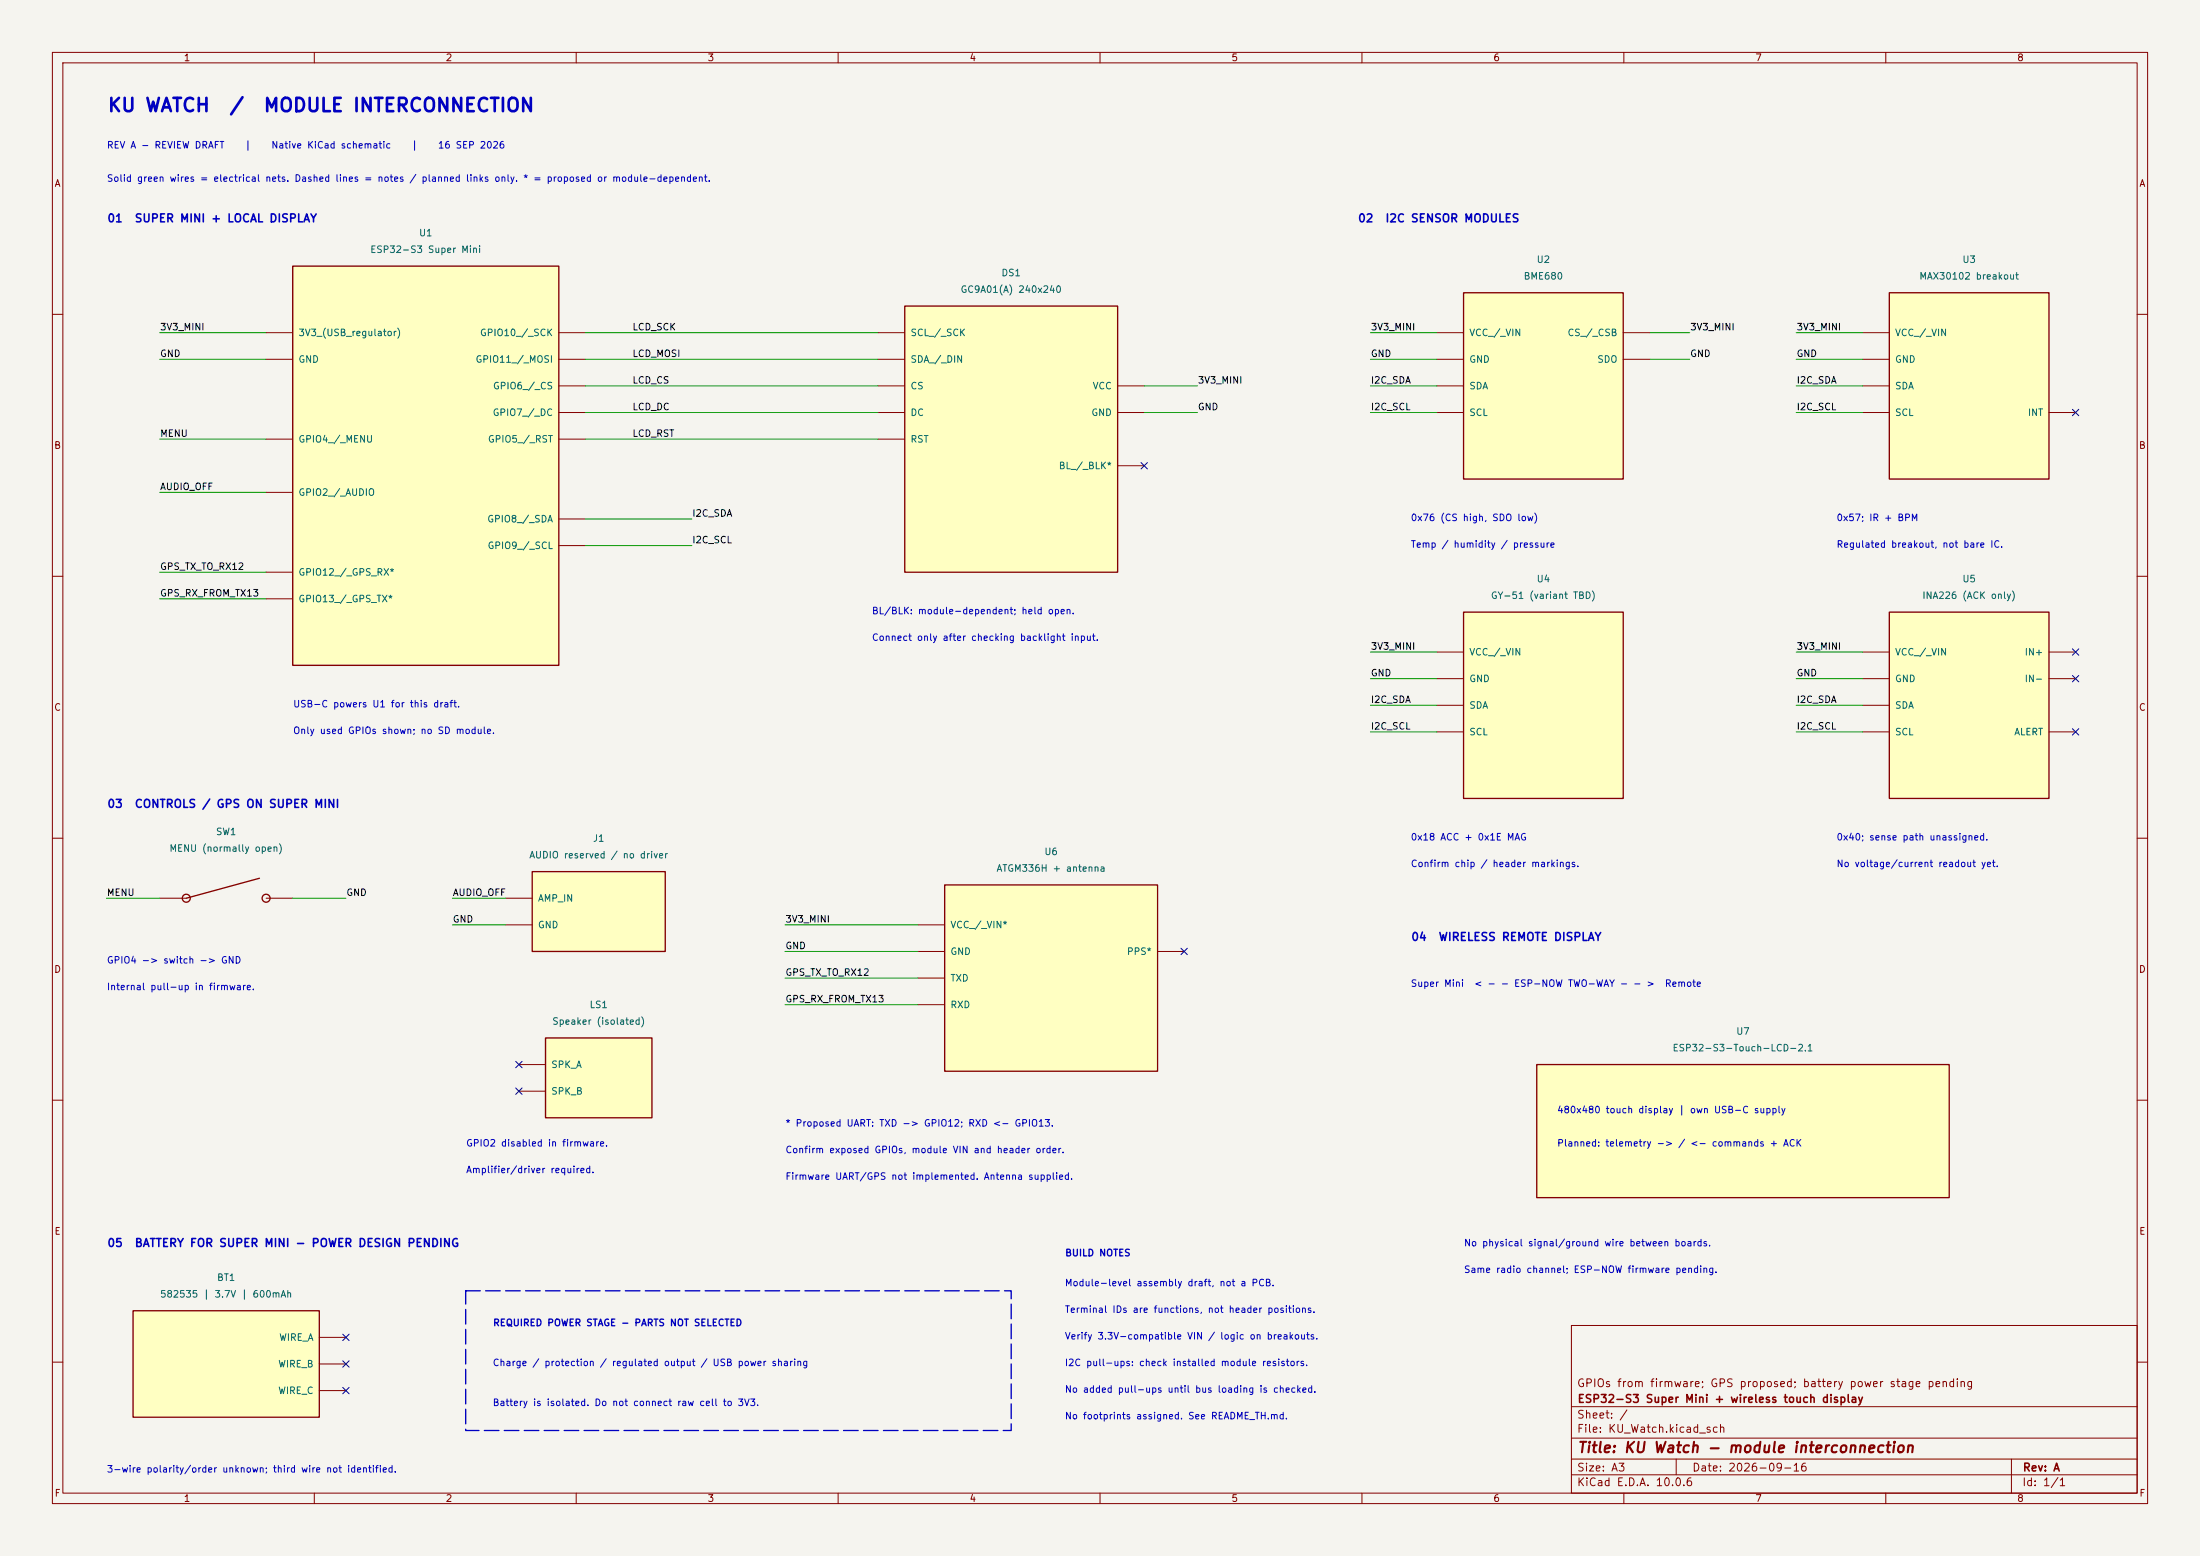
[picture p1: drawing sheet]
<svg xmlns="http://www.w3.org/2000/svg" width="420mm" height="297mm" viewBox="0 0 420 297" stroke-linecap="round" stroke-linejoin="round" font-family="sans-serif">
<path d="M0 0h420v297h-420z" fill="#f5f4ef" stroke="#f5f4ef" stroke-width=".19"/>
<g fill="none" stroke="#840000" stroke-width=".19">
<path d="M10 10h400v277h-400zM12 12h396v273h-396zM60 10v2M110 10v2M160 10v2M210 10v2M260 10v2M310 10v2M360 10v2M10 60h2M408 60h2M10 110h2"/>
<path d="M408 110h2M10 160h2M408 160h2M10 210h2M408 210h2M300 253h108v32h-108zM10 260h2M300 278.5h108M300 274.5h108M300 268.5h108M320 278.5v3M384 278.5v6.5"/>
<path d="M408 260h2M60 285v2M110 285v2M160 285v2M210 285v2M260 285v2M300 281.5h108M310 285v2M360 285v2"/>
</g>
<path d="M293.4 203.2h78.7v25.4h-78.7z" fill="#ffffc2"/>
<path d="M293.4 203.2h78.7v25.4h-78.7z" fill="none" stroke="#840000" stroke-width=".25"/>
<path d="M101.6 166.4h25.4v15.2h-25.4z" fill="#ffffc2"/>
<path d="M101.6 166.4h25.4v15.2h-25.4z" fill="none" stroke="#840000" stroke-width=".25"/>
<path d="M96.5 176.5h5.1M96.5 171.5h5.1" fill="none" stroke="#840000" stroke-width=".19"/>
<path d="M360.7 55.9h30.5v35.5h-30.5z" fill="#ffffc2"/>
<g fill="none" stroke="#840000" stroke-width=".25">
<path d="M360.7 55.9h30.5v35.5h-30.5zM49.5 167.6l-13.9 3.9"/>
<circle cx="35.6" cy="171.4" r=".76"/>
<circle cx="50.8" cy="171.4" r=".76"/>
</g>
<path d="M355.6 68.6h5.1M355.6 78.7h5.1M355.6 73.7h5.1M355.6 63.5h5.1M391.2 78.7h5M30.5 171.5h5.1M50.8 171.5h5.1" fill="none" stroke="#840000" stroke-width=".19"/>
<path d="M180.3 168.9h40.7v35.6h-40.7z" fill="#ffffc2"/>
<path d="M180.3 168.9h40.7v35.6h-40.7z" fill="none" stroke="#840000" stroke-width=".25"/>
<path d="M175.3 176.5h5M175.3 181.6h5M175.3 191.8h5M175.3 186.7h5M221 181.6h5.1" fill="none" stroke="#840000" stroke-width=".19"/>
<path d="M279.4 116.8h30.5v35.6h-30.5z" fill="#ffffc2"/>
<path d="M279.4 116.8h30.5v35.6h-30.5z" fill="none" stroke="#840000" stroke-width=".25"/>
<path d="M274.3 129.5h5.1M274.3 139.7h5.1M274.3 134.6h5.1M274.3 124.5h5.1" fill="none" stroke="#840000" stroke-width=".19"/>
<path d="M360.7 116.8h30.5v35.6h-30.5z" fill="#ffffc2"/>
<path d="M360.7 116.8h30.5v35.6h-30.5z" fill="none" stroke="#840000" stroke-width=".25"/>
<path d="M355.6 139.7h5.1M355.6 129.5h5.1M355.6 124.5h5.1M355.6 134.6h5.1M391.2 139.7h5M391.2 129.5h5M391.2 124.5h5" fill="none" stroke="#840000" stroke-width=".19"/>
<path d="M279.4 55.9h30.5v35.5h-30.5z" fill="#ffffc2"/>
<path d="M279.4 55.9h30.5v35.5h-30.5z" fill="none" stroke="#840000" stroke-width=".25"/>
<path d="M274.3 63.5h5.1M274.3 68.6h5.1M274.3 78.7h5.1M274.3 73.7h5.1M309.9 63.5h5.1M309.9 68.6h5.1" fill="none" stroke="#840000" stroke-width=".19"/>
<path d="M55.9 50.8h50.8v76.2h-50.8z" fill="#ffffc2"/>
<path d="M55.9 50.8h50.8v76.2h-50.8z" fill="none" stroke="#840000" stroke-width=".25"/>
<g fill="none" stroke="#840000" stroke-width=".19">
<path d="M50.8 63.5h5.1M50.8 68.6h5.1M106.7 63.5h5.1M106.7 68.6h5.1M106.7 73.7h5.1M106.7 78.7h5.1M50.8 94h5.1M50.8 83.8h5.1M106.7 83.8h5.1M106.7 99.1h5.1M50.8 109.2h5.1M50.8 114.3h5.1"/>
<path d="M106.7 104.1h5.1"/>
</g>
<path d="M104.1 198.1h20.4v15.3h-20.4z" fill="#ffffc2"/>
<path d="M104.1 198.1h20.4v15.3h-20.4z" fill="none" stroke="#840000" stroke-width=".25"/>
<path d="M99.1 203.2h5M99.1 208.3h5" fill="none" stroke="#840000" stroke-width=".19"/>
<path d="M172.7 58.4h40.7v50.8h-40.7z" fill="#ffffc2"/>
<path d="M172.7 58.4h40.7v50.8h-40.7z" fill="none" stroke="#840000" stroke-width=".25"/>
<path d="M167.6 73.7h5.1M167.6 78.7h5.1M167.6 68.6h5.1M167.6 63.5h5.1M213.4 73.7h5M213.4 78.7h5M167.6 83.8h5.1M213.4 88.9h5" fill="none" stroke="#840000" stroke-width=".19"/>
<path d="M25.4 250.2h35.6v20.3h-35.6z" fill="#ffffc2"/>
<path d="M25.4 250.2h35.6v20.3h-35.6z" fill="none" stroke="#840000" stroke-width=".25"/>
<path d="M61 255.3h5M61 260.3h5M61 265.4h5" fill="none" stroke="#840000" stroke-width=".19"/>
<g fill="none" stroke="#009600" stroke-width=".19">
<path d="M30.5 68.6h20.3M30.5 63.5h20.3M111.8 68.6h55.8M111.8 63.5h55.8M111.8 73.7h55.8M111.8 78.7h55.8M218.4 73.7h10.2M218.4 78.7h10.2M261.6 68.6h12.7M261.6 63.5h12.7M261.6 73.7h12.7M261.6 78.7h12.7"/>
<path d="M315 68.6h7.6M315 63.5h7.6M342.9 68.6h12.7M342.9 63.5h12.7M342.9 73.7h12.7M342.9 78.7h12.7M30.5 94h20.3M30.5 83.8h20.3M111.8 83.8h55.8M111.8 99.1h20.3M30.5 109.2h20.3M30.5 114.3h20.3"/>
<path d="M111.8 104.1h20.3M261.6 134.6h12.7M261.6 129.5h12.7M261.6 139.7h12.7M261.6 124.5h12.7M342.9 134.6h12.7M342.9 129.5h12.7M342.9 139.7h12.7M342.9 124.5h12.7M20.3 171.5h10.2M55.9 171.5h10.1M86.4 171.5h10.1"/>
<path d="M86.4 176.5h10.1M149.9 176.5h25.4M149.9 191.8h25.4M149.9 181.6h25.4M149.9 186.7h25.4"/>
</g>
<g fill="none" stroke="#000084" stroke-width=".19">
<path d="M395.6 78.1l1.2 1.2M396.8 78.1l-1.2 1.2M217.8 88.3l1.2 1.2M219 88.3l-1.2 1.2M395.6 139.1l1.2 1.2M395.6 123.9l1.2 1.2M395.6 128.9l1.2 1.2M396.8 139.1l-1.2 1.2M396.8 123.9l-1.2 1.2M396.8 128.9l-1.2 1.2M225.5 181l1.2 1.2M226.7 181l-1.2 1.2"/>
<path d="M98.5 207.7l1.2 1.2M98.5 202.6l1.2 1.2M99.7 207.7l-1.2 1.2M99.7 202.6l-1.2 1.2M65.4 259.7l1.2 1.3M65.4 254.7l1.2 1.2M66.6 259.7l-1.2 1.3M66.6 254.7l-1.2 1.2M65.4 264.8l1.2 1.2M66.6 264.8l-1.2 1.2"/>
</g>
<path d="M88.9 246.4h104.1v26.6h-104.1v-26.6" fill="none" stroke="#0000c2" stroke-width=".25" stroke-dasharray="2.8 1"/>
<g font-size="2.5" fill="#0000c2">
<text x="20.4" y="22">KU WATCH</text>
<text x="43.6" y="22">/</text>
<text x="50.2" y="22">MODULE INTERCONNECTION</text>
</g>
<text font-size="2" fill="#840000" x="301" y="277.8">Title: KU Watch - module interconnection</text>
<g font-size="1.5" fill="#0000c2">
<text x="20.4" y="42.8">01</text>
<text x="25.6" y="42.8">SUPER MINI + LOCAL DISPLAY</text>
<text x="259.1" y="42.8">02</text>
<text x="264.4" y="42.8">I2C SENSOR MODULES</text>
<text x="20.4" y="154.6">03</text>
<text x="25.6" y="154.6">CONTROLS / GPS ON SUPER MINI</text>
<text x="269.3" y="180">04</text>
<text x="274.5" y="180">WIRELESS REMOTE DISPLAY</text>
<text x="20.4" y="238.4">05</text>
<text x="25.6" y="238.4">BATTERY FOR SUPER MINI - POWER DESIGN PENDING</text>
</g>
<g font-size="1.5" fill="#840000">
<text x="300.9" y="265.1">GPIOs from firmware; GPS proposed; battery power stage pending</text>
<text x="301" y="268.1">ESP32-S3 Super Mini + wireless touch display</text>
<text x="300.9" y="273.8">File: KU_Watch.kicad_sch</text>
<text x="300.9" y="271.1">Sheet: /</text>
<text x="300.9" y="281.2">Size: A3</text>
<text x="322.9" y="281.2">Date: 2026-09-16</text>
<text x="386" y="281.2">Rev: A</text>
<text x="300.9" y="284">KiCad E.D.A. 10.0.6</text>
<text x="385.9" y="284">Id: 1/1</text>
</g>
<g font-size="1.3" fill="#840000">
<text x="35" y="12">1</text>
<text x="85" y="12">2</text>
<text x="135" y="12">3</text>
<text x="185" y="12">4</text>
<text x="235" y="12">5</text>
<text x="285" y="12">6</text>
<text x="335" y="12">7</text>
<text x="385" y="12">8</text>
<text x="10.3" y="36">A</text>
<text x="408.3" y="36">A</text>
<text x="10.2" y="86">B</text>
<text x="408.2" y="86">B</text>
<text x="10.2" y="136">C</text>
<text x="408.2" y="136">C</text>
<text x="10.2" y="186">D</text>
<text x="408.2" y="186">D</text>
<text x="10.3" y="236">E</text>
<text x="408.3" y="236">E</text>
<text x="10.3" y="286">F</text>
<text x="35" y="287">1</text>
<text x="85" y="287">2</text>
<text x="135" y="287">3</text>
<text x="185" y="287">4</text>
<text x="235" y="287">5</text>
<text x="285" y="287">6</text>
<text x="335" y="287">7</text>
<text x="385" y="287">8</text>
<text x="408.3" y="286">F</text>
</g>
<g font-size="1.3" fill="#0000c2">
<text x="20.3" y="28.7">REV A - REVIEW DRAFT</text>
<text x="46.6" y="28.7">|</text>
<text x="51.7" y="28.7">Native KiCad schematic</text>
<text x="78.4" y="28.7">|</text>
<text x="83.5" y="28.7">16 SEP 2026</text>
<text x="20.3" y="35">Solid green wires = electrical nets. Dashed lines = notes / planned links only. * = proposed or module-dependent.</text>
<text x="269.2" y="99.8">0x76 (CS high, SDO low)</text>
<text x="350.5" y="99.8">0x57; IR + BPM</text>
<text x="269.2" y="104.9">Temp / humidity / pressure</text>
<text x="350.5" y="104.9">Regulated breakout, not bare IC.</text>
<text x="166.3" y="117.6">BL/BLK: module-dependent; held open.</text>
<text x="166.3" y="122.6">Connect only after checking backlight input.</text>
<text x="55.9" y="135.3">USB-C powers U1 for this draft.</text>
<text x="55.9" y="140.4">Only used GPIOs shown; no SD module.</text>
<text x="269.2" y="160.7">0x18 ACC + 0x1E MAG</text>
<text x="350.5" y="160.7">0x40; sense path unassigned.</text>
<text x="269.2" y="165.8">Confirm chip / header markings.</text>
<text x="350.5" y="165.8">No voltage/current readout yet.</text>
<text x="20.3" y="184.2">GPIO4 -&gt; switch -&gt; GND</text>
<text x="20.3" y="189.3">Internal pull-up in firmware.</text>
<text x="269.2" y="188.7">Super Mini</text>
<text x="281.3" y="188.7">&lt; - - ESP-NOW TWO-WAY - - &gt;</text>
<text x="317.7" y="188.7">Remote</text>
<text x="149.8" y="215.3">* Proposed UART: TXD -&gt; GPIO12; RXD &lt;- GPIO13.</text>
<text x="297.2" y="212.8">480x480 touch display | own USB-C supply</text>
<text x="88.9" y="219.2">GPIO2 disabled in firmware.</text>
<text x="149.8" y="220.4">Confirm exposed GPIOs, module VIN and header order.</text>
<text x="297.2" y="219.2">Planned: telemetry -&gt; / &lt;- commands + ACK</text>
<text x="88.9" y="224.2">Amplifier/driver required.</text>
<text x="149.8" y="225.5">Firmware UART/GPS not implemented. Antenna supplied.</text>
<text x="279.4" y="238.2">No physical signal/ground wire between boards.</text>
<text x="203.2" y="245.8">Module-level assembly draft, not a PCB.</text>
<text x="203.2" y="240.1">BUILD NOTES</text>
<text x="279.4" y="243.3">Same radio channel; ESP-NOW firmware pending.</text>
<text x="203.2" y="250.9">Terminal IDs are functions, not header positions.</text>
<text x="94" y="253.4">REQUIRED POWER STAGE - PARTS NOT SELECTED</text>
<text x="203.2" y="256">Verify 3.3V-compatible VIN / logic on breakouts.</text>
<text x="94" y="261.1">Charge / protection / regulated output / USB power sharing</text>
<text x="203.2" y="261.1">I2C pull-ups: check installed module resistors.</text>
<text x="94" y="268.7">Battery is isolated. Do not connect raw cell to 3V3.</text>
<text x="203.2" y="266.1">No added pull-ups until bus loading is checked.</text>
<text x="203.2" y="271.2">No footprints assigned. See README_TH.md.</text>
<text x="20.3" y="281.4">3-wire polarity/order unknown; third wire not identified.</text>
</g>
<g font-size="1.3" fill="#006464">
<text x="79.9" y="45.4">U1</text>
<text x="70.6" y="48.6">ESP32-S3 Super Mini</text>
<text x="191.1" y="53">DS1</text>
<text x="290.8" y="53.7">BME680</text>
<text x="293.2" y="50.5">U2</text>
<text x="366.3" y="53.7">MAX30102 breakout</text>
<text x="374.5" y="50.5">U3</text>
<text x="183.3" y="56.2">GC9A01(A) 240x240</text>
<text x="56.9" y="64.5">3V3_(USB_regulator)</text>
<text x="91.5" y="64.5">GPIO10_/_SCK</text>
<text x="173.7" y="64.5">SCL_/_SCK</text>
<text x="280.4" y="64.5">VCC_/_VIN</text>
<text x="299.1" y="64.5">CS_/_CSB</text>
<text x="361.7" y="64.5">VCC_/_VIN</text>
<text x="56.9" y="69.5">GND</text>
<text x="90.7" y="69.5">GPIO11_/_MOSI</text>
<text x="173.7" y="69.5">SDA_/_DIN</text>
<text x="280.4" y="69.5">GND</text>
<text x="304.8" y="69.5">SDO</text>
<text x="361.7" y="69.5">GND</text>
<text x="94" y="74.6">GPIO6_/_CS</text>
<text x="173.7" y="74.6">CS</text>
<text x="208.5" y="74.6">VCC</text>
<text x="280.4" y="74.6">SDA</text>
<text x="361.7" y="74.6">SDA</text>
<text x="93.9" y="79.7">GPIO7_/_DC</text>
<text x="173.7" y="79.7">DC</text>
<text x="208.2" y="79.7">GND</text>
<text x="280.4" y="79.7">SCL</text>
<text x="361.7" y="79.7">SCL</text>
<text x="387" y="79.7">INT</text>
<text x="56.9" y="84.8">GPIO4_/_MENU</text>
<text x="93" y="84.8">GPIO5_/_RST</text>
<text x="173.7" y="84.8">RST</text>
<text x="202" y="89.9">BL_/_BLK*</text>
<text x="56.9" y="94.9">GPIO2_/_AUDIO</text>
<text x="92.9" y="100">GPIO8_/_SDA</text>
<text x="93" y="105.1">GPIO9_/_SCL</text>
<text x="56.9" y="110.2">GPIO12_/_GPS_RX*</text>
<text x="293.2" y="111.5">U4</text>
<text x="374.5" y="111.5">U5</text>
<text x="56.9" y="115.3">GPIO13_/_GPS_TX*</text>
<text x="284.5" y="114.6">GY-51 (variant TBD)</text>
<text x="366.9" y="114.6">INA226 (ACK only)</text>
<text x="280.4" y="125.4">VCC_/_VIN</text>
<text x="361.7" y="125.4">VCC_/_VIN</text>
<text x="386.4" y="125.4">IN+</text>
<text x="280.4" y="130.5">GND</text>
<text x="361.7" y="130.5">GND</text>
<text x="386.4" y="130.5">IN-</text>
<text x="280.4" y="135.6">SDA</text>
<text x="361.7" y="135.6">SDA</text>
<text x="280.4" y="140.7">SCL</text>
<text x="361.7" y="140.7">SCL</text>
<text x="384.4" y="140.7">ALERT</text>
<text x="41.1" y="159.7">SW1</text>
<text x="113.1" y="161">J1</text>
<text x="32.2" y="162.9">MENU (normally open)</text>
<text x="100.9" y="164.2">AUDIO reserved / no driver</text>
<text x="190.1" y="166.7">ATGM336H + antenna</text>
<text x="199.3" y="163.5">U6</text>
<text x="102.6" y="172.4">AMP_IN</text>
<text x="102.6" y="177.5">GND</text>
<text x="181.3" y="177.5">VCC_/_VIN*</text>
<text x="181.3" y="182.6">GND</text>
<text x="215" y="182.6">PPS*</text>
<text x="181.3" y="187.7">TXD</text>
<text x="105.3" y="195.9">Speaker (isolated)</text>
<text x="112.4" y="192.7">LS1</text>
<text x="181.3" y="192.7">RXD</text>
<text x="331.3" y="197.8">U7</text>
<text x="319.2" y="201">ESP32-S3-Touch-LCD-2.1</text>
<text x="105.1" y="204.2">SPK_A</text>
<text x="105.1" y="209.2">SPK_B</text>
<text x="41.3" y="244.8">BT1</text>
<text x="30.4" y="248">582535 | 3.7V | 600mAh</text>
<text x="53.2" y="256.2">WIRE_A</text>
<text x="53" y="261.3">WIRE_B</text>
<text x="53" y="266.4">WIRE_C</text>
</g>
<g font-size="1.3" fill="#0f0f0f">
<text x="30.5" y="63.4">3V3_MINI</text>
<text x="120.6" y="63.4">LCD_SCK</text>
<text x="261.6" y="63.4">3V3_MINI</text>
<text x="322.6" y="63.4">3V3_MINI</text>
<text x="342.9" y="63.4">3V3_MINI</text>
<text x="30.5" y="68.5">GND</text>
<text x="120.6" y="68.5">LCD_MOSI</text>
<text x="261.6" y="68.5">GND</text>
<text x="322.6" y="68.5">GND</text>
<text x="342.9" y="68.5">GND</text>
<text x="120.6" y="73.5">LCD_CS</text>
<text x="228.6" y="73.5">3V3_MINI</text>
<text x="261.6" y="73.5">I2C_SDA</text>
<text x="342.9" y="73.5">I2C_SDA</text>
<text x="30.5" y="83.7">MENU</text>
<text x="120.6" y="83.7">LCD_RST</text>
<text x="120.6" y="78.6">LCD_DC</text>
<text x="228.6" y="78.6">GND</text>
<text x="261.6" y="78.6">I2C_SCL</text>
<text x="342.9" y="78.6">I2C_SCL</text>
<text x="30.5" y="93.9">AUDIO_OFF</text>
<text x="132.1" y="98.9">I2C_SDA</text>
<text x="132.1" y="104">I2C_SCL</text>
<text x="30.5" y="109.1">GPS_TX_TO_RX12</text>
<text x="30.5" y="114.2">GPS_RX_FROM_TX13</text>
<text x="261.6" y="124.3">3V3_MINI</text>
<text x="342.9" y="124.3">3V3_MINI</text>
<text x="261.6" y="129.4">GND</text>
<text x="342.9" y="129.4">GND</text>
<text x="261.6" y="134.5">I2C_SDA</text>
<text x="342.9" y="134.5">I2C_SDA</text>
<text x="261.6" y="139.6">I2C_SCL</text>
<text x="342.9" y="139.6">I2C_SCL</text>
<text x="20.3" y="171.3">MENU</text>
<text x="66" y="171.3">GND</text>
<text x="86.3" y="171.3">AUDIO_OFF</text>
<text x="86.3" y="176.4">GND</text>
<text x="149.8" y="176.4">3V3_MINI</text>
<text x="149.8" y="181.5">GND</text>
<text x="149.8" y="186.6">GPS_TX_TO_RX12</text>
<text x="149.8" y="191.6">GPS_RX_FROM_TX13</text>
</g>
</svg>
